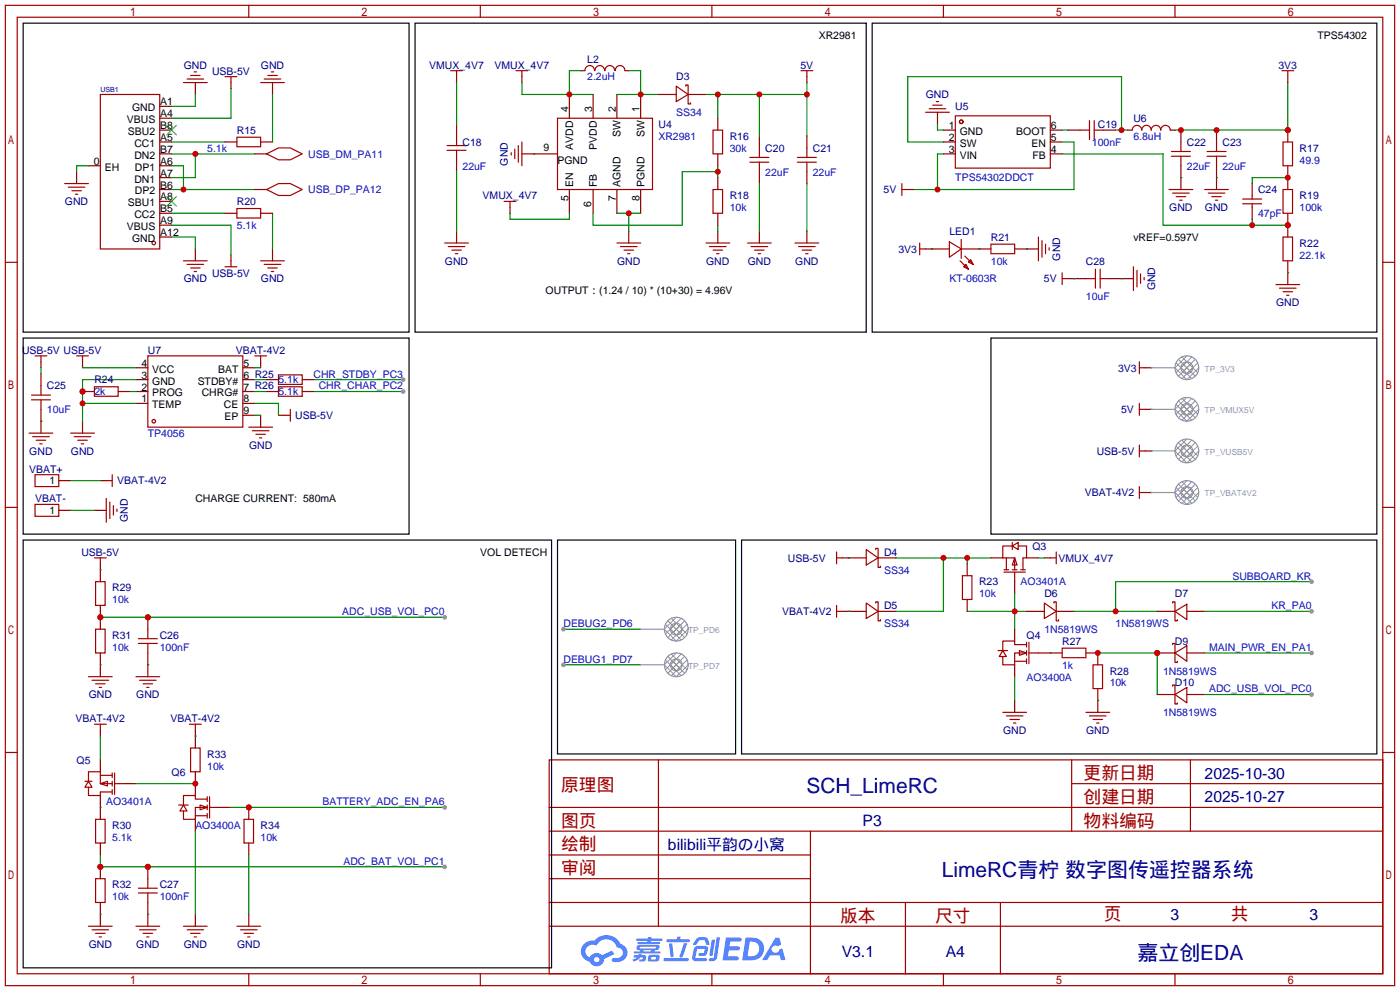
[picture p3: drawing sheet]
<svg xmlns="http://www.w3.org/2000/svg" width="299mm" height="212mm" viewBox="0 0 299 212" stroke-linecap="round" stroke-linejoin="round" font-family="sans-serif">
<g fill="none" stroke="#a10000" stroke-width=".25">
<path d="M1.1 1.1h297.2v209.6h-297.2zM3.7 3.7h292.1v204.5h-292.1zM53.2 1.1v2.6M102.7 1.1v2.6M152.3 1.1v2.6M201.8 1.1v2.6M251.3 1.1v2.6M1.1 56.1h2.6M295.8 56.1h2.5M1.1 108.5h2.6M295.8 108.5h2.5M1.1 160.8h2.6"/>
<path d="M117.5 162.4h178.3v45.8h-178.3zM117.5 177.7h178.3M117.5 172.6h178.3M140.8 162.4v35.6M173.4 177.7v30.5M229.2 162.4v15.3M229.2 167.5h66.6M254.6 162.4v15.3M295.8 160.8h2.5M117.5 182.8h55.9M117.5 198h178.3M117.5 192.9h178.3"/>
<path d="M117.5 187.8h55.9M193.7 192.9v15.3M214 192.9v15.3M53.2 208.2v2.5M102.7 208.2v2.5M152.3 208.2v2.5M201.8 208.2v2.5M251.3 208.2v2.5"/>
</g>
<g fill="#5487ff">
<path d="M155.3 200.4h2.7a.48 .48 0 0 1 .7 .4 .48 .48 0 0 1-.7 .5h-1.8l-.2 1h1.9a.43 .43 0 0 1 .4 .5 .43 .43 0 0 1-.5 .3h-1.9l-.2 1.3h1.7a.45 .45 0 0 1 .6 .2 .45 .45 0 0 1-.2 .6l-3.2 .1z"/>
<path d="M165.9 200.5h.8l.4 1.4-.7 .4a.84 .84 0 0 0-1.2 .2 .84 .84 0 0 0 .3 1.2 .84 .84 0 0 0 1.1-.5l.1-.2 .6-.3 .7 2.5h-.9l-.3-1h-2.1l-.6 1h-1.1z"/>
<path d="M152.2 200.9h.8l-.5 3.2a.36 .36 0 0 1-.4 .3 .36 .36 0 0 1-.3-.4z"/>
<path d="M153.3 200.4h.7l-.6 4.3a1.13 1.13 0 0 1-1.8 .6l.2-.4 .7-.1 .2-.2z"/>
<path d="M149 200.7l.6-.4h1a.77 .77 0 0 1 .9 .6l.3 .9-.2 .2h-.5l-.3-.9-.2-.1h-1l-.7 1-.6-.1v-.1z"/>
<path d="M148.6 202.5l.5-.3h1.7a.81 .81 0 0 1 .7 .5 .81 .81 0 0 1-.2 .8 .81 .81 0 0 1-.9 .9h-.7a.32 .32 0 0 1-.3-.4 .32 .32 0 0 1 .4-.3h.7l.3-.9-1.7 .1-.3 1.9h2.1a.32 .32 0 0 1 .4 .4 .32 .32 0 0 1-.4 .3l-2.3-.1-.5-.3v-.5z"/>
<path d="M142 204.8h5a.33 .33 0 0 1 .3 .4 .33 .33 0 0 1-.3 .3h-4.9l-.2-.2z"/>
<path d="M146.3 201.6h.7l-.6 2a.98 .98 0 0 1-.8 1.1l-.3-.3z"/>
<path d="M143.1 201.7h.7l.3 2.6a.34 .34 0 0 1-.3 .3 .34 .34 0 0 1-.4-.2z"/>
<path d="M142.6 200.8h2.2l.2-.6h.6l-.1 .6h1.8a.32 .32 0 0 1 .3 .3 .32 .32 0 0 1-.4 .3h-4.5l-.1-.1z"/>
<path d="M135.6 204.2h.9l.1-.2 .7-.1-.1 .3h.9a.82 .82 0 0 1-.6 1.3h-.7v-.4h.6l.1-.4a.68 .68 0 0 0-1 .4l-1 .4-.2-.4 1-.4h-.8z"/>
<path d="M136.1 200.6h2.5v-.3h.8l-.1 .3h2.2l.2 .3-.2 .2h-2.3v.3h1.8l.2 .2-.2 .2h-4.5l-.1-.4h2l.1-.3h-2.3l-.1-.2z"/>
<path d="M159.5 200.4l-.7 4.9h1.6a2.5 2.5 0 0 0 3-2.5 2.5 2.5 0 0 0-3.1-2.4zM160.4 201.3a1.61 1.61 0 0 1 2 1.4 1.61 1.61 0 0 1-1.8 1.7h-.7z"/>
<path d="M136.3 202.2a.55 .55 0 0 0-.2 .7 .55 .55 0 0 0 .7 .2l.1 .3h-1.3v.4h5.5l.2-.2-.2-.2h-1.2l.2-.3a.7 .7 0 0 0 .8-.2 .7 .7 0 0 0 0-.9h-4.1zM136.9 202.4h3.3l.2 .1-.2 .2h-3.2zM137.6 203.1h1.7l-.2 .3h-1.4z"/>
<path d="M138.8 204.3a1.05 1.05 0 0 0-.1 1.2 2.91 2.91 0 0 0 2.2-.2 .98 .98 0 0 0 0-1.2h-1.6zM139.4 204.6l.8-.1 .1 .4-.2 .2h-.8z"/>
<path d="M125 201.7a2.23 2.23 0 0 0-.7 2.3 2.23 2.23 0 0 0 1.8 1.6 1.58 1.58 0 0 0 1.8 .9 1.58 1.58 0 0 0 1.3-1.5l2.2-1-.5-.8-2.1 1a1.65 1.65 0 0 0-2.6 .5 1.47 1.47 0 0 1-.8-2.1 1.47 1.47 0 0 1 2.2-.5 2.3 2.3 0 0 1 2.3-1.3 2.3 2.3 0 0 1 2.1 1.7 1.12 1.12 0 0 1 1.2 1.1 1.12 1.12 0 0 1-1.1 1.2h-.7a.45 .45 0 0 0-.6 .3 .45 .45 0 0 0 .5 .6 2.21 2.21 0 0 0 2.2-.6 2.21 2.21 0 0 0 .5-2.3 2.13 2.13 0 0 0-1.3-1 3.3 3.3 0 0 0-5.5-.7l-1.2 .1zM127.1 205.2a.57 .57 0 0 1 1.1 0 .57 .57 0 0 1-1.1 0z"/>
</g>
<g fill="none" stroke="#a10000" stroke-width=".25">
<path d="M39.2 17.7h5.1M40 16.9h3.6M40.8 16.1h2M41.5 15.4h.5M48.1 16.4h2.6M49.4 16.4v1.3M55.8 17.7h5M56.5 16.9h3.6M57.3 16.1h2M58 15.4h.5M13.8 39.2h5.1M21.5 20.2h12.7v33h-12.7z"/>
<path d="M14.6 40h3.6M15.4 40.8h2M16.1 41.5h.5M39.2 55.8h5.1M40 56.5h3.6M40.8 57.3h2M41.5 58h.5M48.1 57h2.6M49.4 55.8v1.2M55.8 55.8h5M56.5 56.5h3.6M57.3 57.3h2"/>
<path d="M58 58h.5"/>
<circle cx="32.9" cy="51.9" r=".38"/>
</g>
<g fill="none" stroke="#870000" stroke-width=".25">
<path d="M41.8 17.7v2.5M49.4 17.7v1.2M58.3 17.7v2.5M16.4 36.7v2.5M18.9 35.4h2.6M34.2 25.3h2.5M34.2 35.4h2.5M34.2 22.7h2.5M34.2 38h2.5M34.2 32.9h2.5M34.2 30.4h2.5M34.2 27.8h2.5"/>
<path d="M34.2 50.7h2.5M34.2 48.1h2.5M34.2 45.6h2.5M34.2 40.5h2.5M34.2 43.1h2.5M41.8 53.2v2.6M49.4 54.5v1.3M58.3 53.2v2.6"/>
</g>
<path d="M35.7 26.8l2 2M37.7 26.8l-2 2M35.7 42l2 2.1M37.7 42l-2 2.1" fill="none" stroke="#3c3" stroke-width=".25"/>
<path d="M49.4 18.9v6.4h-12.7M18.9 35.4h-2.5v1.3M36.7 30.4h11.4M36.7 32.9h17.8M41.8 20.2v2.5h-5.1M41.8 32.9v5.1h-5.1M58.3 20.2v10.2M36.7 50.7h5.1v2.5M36.7 48.1h12.7v6.4M36.7 45.6h11.4M58.3 45.6v7.6" fill="none" stroke="#008700" stroke-width=".25"/>
<circle cx="41.8" cy="32.9" r=".63" fill="#c00"/>
<path d="M36.7 35.4h2.5v5.1M36.7 40.5h17.8" fill="none" stroke="#008700" stroke-width=".25"/>
<circle cx="39.2" cy="40.5" r=".63" fill="#c00"/>
<g fill="none" stroke="#870000" stroke-width=".25">
<path d="M48.1 30.4h2.6M54.5 32.9h2.5M55.8 30.4h2.5M200.5 24v2.5M201.8 32.9h2.5M201.8 30.4h2.5M201.8 27.8h2.5M224.7 32.9h2.5M224.7 30.4h2.5M224.7 27.8h2.5M48.1 45.6h2.6M54.5 40.5h2.5"/>
<path d="M55.8 45.6h2.5M198 53.2h1.3M219.6 53.2h2.5"/>
</g>
<g fill="none" stroke="#a10000" stroke-width=".25">
<path d="M50.7 29.3h5.1v2.1h-5.1zM57 32.9l2.6-1.3h2.5l2.5 1.3-2.5 1.3h-2.5zM198 24h5.1M198.8 23.2h3.5M199.5 22.5h2M200.3 21.7h.5M204.3 24.8h20.4v11.1h-20.4zM50.7 44.6h5.1v2h-5.1zM57 40.5l2.6-1.3h2.5l2.5 1.3-2.5 1.3h-2.5zM196.7 51.9v2.6M196.7 53.2h1.3M222.1 50.7v5.1"/>
<path d="M222.9 51.4v3.6M223.6 52.2v2M224.4 53v.5"/>
<circle cx="205.6" cy="26" r=".38"/>
</g>
<path d="M200.5 26.5v1.3h1.3M227.2 27.8h1.3M238.6 27.8h2.6M239.9 27.8v-11.4h-45.7v14h7.6" fill="none" stroke="#008700" stroke-width=".25"/>
<circle cx="239.9" cy="27.8" r=".63" fill="#c00"/>
<path d="M250.6 33.4h4M250.6 32.4h4M252.6 30.4v2M252.6 33.4v2M258.2 33.4h4.1M258.2 32.4h4.1M260.2 30.4v2M260.2 33.4v2" fill="none" stroke="#a10000" stroke-width=".25"/>
<path d="M252.6 27.8v2.6M252.6 35.4v2.6M260.2 27.8v2.6M260.2 35.4v2.6" fill="none" stroke="#870000" stroke-width=".25"/>
<path d="M275.5 17.7v10.1h-24.2" fill="none" stroke="#008700" stroke-width=".25"/>
<g fill="#c00">
<circle cx="252.6" cy="27.8" r=".63"/>
<circle cx="260.2" cy="27.8" r=".63"/>
<circle cx="275.5" cy="27.8" r=".63"/>
</g>
<path d="M252.6 38v2.5M260.2 38v2.5" fill="none" stroke="#870000" stroke-width=".25"/>
<path d="M250.1 40.5h5M250.8 41.3h3.6M251.6 42h2M252.3 42.8h.6M257.7 40.5h5.1M258.4 41.3h3.6M259.2 42h2M260 42.8h.5" fill="none" stroke="#a10000" stroke-width=".25"/>
<path d="M201.8 32.9h-1.3v7.6M227.2 30.4h2.5v10.1h-34.2M252.6 38h.1M260.2 38h.1" fill="none" stroke="#008700" stroke-width=".25"/>
<circle cx="200.5" cy="40.5" r=".63" fill="#c00"/>
<path d="M275.5 16.4v1.3M275.5 27.8v2.6M194.2 40.5h1.3" fill="none" stroke="#870000" stroke-width=".25"/>
<path d="M274.2 15.1h2.5M275.5 15.1v1.3M192.9 39.2v2.6M192.9 40.5h1.3" fill="none" stroke="#a10000" stroke-width=".25"/>
<circle cx="275.5" cy="27.8" r=".63" fill="#c00"/>
<path d="M275.5 35.4v2.6" fill="none" stroke="#870000" stroke-width=".25"/>
<path d="M274.4 30.4h2.1v5h-2.1z" fill="none" stroke="#a10000" stroke-width=".25"/>
<path d="M227.2 32.9h21.6v15.2h26.7M275.5 38h-7.7v1.2M267.8 46.9v1.2" fill="none" stroke="#008700" stroke-width=".25"/>
<g fill="#c00">
<circle cx="267.8" cy="48.1" r=".63"/>
<circle cx="275.5" cy="48.1" r=".63"/>
</g>
<g fill="none" stroke="#870000" stroke-width=".25">
<path d="M241.2 27.8h1M250.3 27.8h1M275.5 58.3v2.5M29.1 78.6h2.5M51.9 78.6h2.6M17.7 90v2.6M29.1 86.2h2.5M29.1 83.7h2.5M29.1 81.2h2.5M51.9 86.2h2.6M51.9 83.7h2.6M51.9 81.2h2.6"/>
<path d="M51.9 88.8h2.6"/>
</g>
<g fill="none" stroke="#a10000" stroke-width=".25">
<path d="M242.2 27.8a1.02 1.02 0 0 1 1-1 1.02 1.02 0 0 1 1 1 1.02 1.02 0 0 1 1-1 1.02 1.02 0 0 1 1.1 1 1.02 1.02 0 0 1 1-1 1.02 1.02 0 0 1 1 1 1.02 1.02 0 0 1 1-1 1.02 1.02 0 0 1 1 1M31.6 76.1h20.3v15.2h-20.3zM272.9 60.8h5.1M273.7 61.6h3.5M274.4 62.4h2.1M275.2 63.1h.5M15.1 92.6h5.1M15.9 93.3h3.5M16.6 94.1h2.1M17.4 94.9h.5"/>
<circle cx="32.9" cy="90" r=".38"/>
</g>
<path d="M17.7 86.2h11.4M27.8 83.7h1.3M29.1 81.2h-11.4v8.8" fill="none" stroke="#008700" stroke-width=".25"/>
<g fill="#c00">
<circle cx="17.7" cy="83.7" r=".63"/>
<circle cx="17.7" cy="86.2" r=".63"/>
</g>
<path d="M8.8 77.3v1.3M17.7 77.3v1.3M55.8 77.3v1.3M8.8 90v2.6M55.8 88.8v2.5M59.6 88.8h1.2" fill="none" stroke="#870000" stroke-width=".25"/>
<g fill="none" stroke="#a10000" stroke-width=".25">
<path d="M7.5 76.1h2.5M8.8 76.1v1.2M16.4 76.1h2.5M17.7 76.1v1.2M54.5 76.1h2.5M55.8 76.1v1.2M6.2 92.6h5.1M7 93.3h3.5M7.7 94.1h2.1M8.5 94.9h.5M53.2 91.3h5.1M54 92.1h3.5"/>
<path d="M54.7 92.8h2.1M55.5 93.6h.5M60.8 88.8h1.3M62.1 87.5v2.5"/>
</g>
<path d="M8.8 78.6v1.3M17.7 78.6h11.4M54.5 78.6h1.3M54.5 86.2h5.1v2.6M54.5 88.8h1.3M54.5 81.2h2.5M54.5 83.7h2.5M67.2 83.7h19" fill="none" stroke="#008700" stroke-width=".25"/>
<circle cx="86.2" cy="83.7" r=".51" fill="#999"/>
<path d="M67.2 81.2h19" fill="none" stroke="#008700" stroke-width=".25"/>
<circle cx="86.2" cy="81.2" r=".51" fill="#999"/>
<path d="M7.5 101.5h5.1v2.5h-5.1zM7.5 107.8h5.1v2.6h-5.1zM22.7 106.6v5M22.7 102.7h1.3M23.5 107.3v3.6M24 101.5v2.5M24.3 108.1v2M25 108.8v.5M178.9 118v2.5M178.9 119.3h1.3M178.9 129.4v2.6M178.9 130.7h1.3" fill="none" stroke="#a10000" stroke-width=".25"/>
<path d="M12.6 102.7h2.5M12.6 109.1h2.5M20.2 109.1h2.5M21.5 102.7h1.2M180.2 119.3h1.3M180.2 130.7h1.3" fill="none" stroke="#870000" stroke-width=".25"/>
<path d="M15.1 109.1h5.1M191.6 119.3h20.4M201.8 119.3v11.4h-10.2M206.9 119.3v1.2" fill="none" stroke="#008700" stroke-width=".25"/>
<g fill="#c00">
<circle cx="201.8" cy="119.3" r=".63"/>
<circle cx="206.9" cy="119.3" r=".63"/>
</g>
<path d="M212 119.3h2.5M219.6 119.3h2.5M223.4 119.3h1.3M217 124.3v2.6" fill="none" stroke="#870000" stroke-width=".25"/>
<g fill="none" stroke="#a10000" stroke-width=".25">
<path d="M215.3 119.3v2.5M216.5 116.7l1.3-.7v1.5zM216.5 116.7h-2v2.6h2.5v2.5M216.5 116v1.5M217 119.3l.6 1.5h-1.1zM217.8 116.7h1.8v2.6h-.8v2.5M224.7 119.3h1.2M225.9 118v2.5M214.8 122.3h4.5M214.8 121.8h1M216.5 121.8h1.1M217 122.3v2"/>
<path d="M218.3 121.8h1"/>
</g>
<path d="M222.1 119.3h1.3M206.9 130.7h12.7M217 126.9v7.6" fill="none" stroke="#008700" stroke-width=".25"/>
<circle cx="217" cy="130.7" r=".63" fill="#c00"/>
<path d="M21.5 182.8v2.5h73.6" fill="none" stroke="#008700" stroke-width=".25"/>
<g fill="#c00">
<circle cx="21.5" cy="185.3" r=".63"/>
<circle cx="31.6" cy="185.3" r=".63"/>
</g>
<circle cx="95.1" cy="185.3" r=".51" fill="#999"/>
<path d="M199.3 53.2h3.8M205.6 53.2h3.8M21.5 120.5v1.3M21.5 156.1v1.3M21.5 195.5v2.5M31.6 195.5v2.5" fill="none" stroke="#870000" stroke-width=".25"/>
<g fill="none" stroke="#a10000" stroke-width=".25">
<path d="M203.1 51.7l2.5 1.5-2.5 1.8zM205.4 55.8l1.7 1.7M205.6 51.2v4M206.4 54.7l1.8 1.8M206.6 56.5l.5 1-1-.5zM207.1 56l.5-.5 .6 1zM20.2 119.3h2.5M21.5 119.3v1.2M20.2 154.8h2.5M21.5 154.8v1.3M18.9 198h5.1M19.7 198.8h3.5"/>
<path d="M20.4 199.5h2.1M29.1 198h5.1M29.8 198.8h3.6M30.6 199.5h2M21.2 200.3h.5M31.4 200.3h.5"/>
</g>
<path d="M199.3 53.2h.1M21.5 132h73.6" fill="none" stroke="#008700" stroke-width=".25"/>
<g fill="#c00">
<circle cx="31.6" cy="132" r=".63"/>
<circle cx="21.5" cy="132" r=".63"/>
</g>
<circle cx="95.1" cy="132" r=".51" fill="#999"/>
<path d="M228.5 27.8h2.5M236.1 27.8h2.5M267.8 39.2v2.6M275.5 38v2.5M267.8 44.3v2.6M245 78.6h1.3M245 87.5h1.3M245 96.4h1.3M245 105.3h1.3M21.5 142.1v2.6M31.6 142.1v2.6" fill="none" stroke="#870000" stroke-width=".25"/>
<g fill="none" stroke="#a10000" stroke-width=".25">
<path d="M231 27.8h2M233 25.8v4M234.1 27.8h2M234.1 25.8v4M265.8 43.6h4.1M265.8 42.5h4.1M267.8 41.8v.7M267.8 43.6v.7M243.7 77.3v2.6M243.7 78.6h1.3M243.7 86.2v2.6M243.7 95.1v2.6"/>
<path d="M243.7 87.5h1.3M243.7 96.4h1.3M243.7 104v2.6M243.7 105.3h1.3M18.9 144.7h5.1M19.7 145.4h3.5M20.4 146.2h2.1M21.2 146.9h.5M29.1 144.7h5.1M29.8 145.4h3.6M30.6 146.2h2M31.4 146.9h.5"/>
</g>
<path d="M246.3 78.6h.1M246.3 87.5h.1M246.3 96.4h.1M246.3 105.3h.1" fill="none" stroke="#008700" stroke-width=".25"/>
<path d="M5 5h82.5v66h-82.5zM88.8 5h96.5v66h-96.5zM186.6 5h107.9v66h-107.9zM5 72.3h82.5v41.9h-82.5zM212 72.3h82.5v41.9h-82.5zM5 115.4h113v91.5h-113zM158.6 115.4h135.9v45.8h-135.9z" fill="none" stroke="#000" stroke-width=".25"/>
<circle cx="275.5" cy="38" r=".63" fill="#c00"/>
<path d="M275.5 45.6v5.1" fill="none" stroke="#870000" stroke-width=".25"/>
<path d="M274.4 40.5h2.1v5.1h-2.1z" fill="none" stroke="#a10000" stroke-width=".25"/>
<circle cx="275.5" cy="48.1" r=".63" fill="#c00"/>
<g fill="none" stroke="#870000" stroke-width=".25">
<path d="M111.6 16.4v1.3M124.3 15.1h.8M133.7 15.1h.8M111.6 32.9h7.7M121.8 20.2v5.1M126.9 20.2v5.1M132 20.2v5.1M137 20.2v5.1M121.8 40.5v5.1M126.9 40.5v5.1M132 40.5v5.1M137 40.5v5.1"/>
<path d="M275.5 55.8v2.5M181.5 119.3h3.8M187.8 119.3h3.8M181.5 130.7h3.8M187.8 130.7h3.8"/>
</g>
<g fill="none" stroke="#a10000" stroke-width=".25">
<path d="M110.4 15.1h2.5M111.6 15.1v1.3M125.1 15.1a1.01 1.01 0 0 1 1-1.1 1.01 1.01 0 0 1 1 1.1M127.3 15.1a1.01 1.01 0 0 1 1-1.1 1.01 1.01 0 0 1 1 1.1M129.4 15.1a1.01 1.01 0 0 1 1-1.1 1.01 1.01 0 0 1 1.1 1.1M131.6 15.1a1.01 1.01 0 0 1 1-1.1 1.01 1.01 0 0 1 1 1.1M109.3 32.6v.5M110.1 31.9v2M110.9 31.1v3.6M111.6 30.4v5M119.3 25.3h20.3v15.2h-20.3zM274.4 50.7h2.1v5.1h-2.1z"/>
<path d="M185.3 117.5l2.5 1.8-2.5 1.5zM187.3 117.5v-.3h.5v4.1h.5v-.3M185.3 128.9l2.5 1.8-2.5 1.5zM187.3 128.9v-.2h.5v4h.5v-.2"/>
</g>
<path d="M111.6 17.7v2.5h15.3M124.3 15.1h-2.5v5.1M114.2 32.9h.1M275.5 58.3h.1M181.5 119.3h.1M181.5 130.7h.1" fill="none" stroke="#008700" stroke-width=".25"/>
<circle cx="121.8" cy="20.2" r=".63" fill="#c00"/>
<path d="M134.5 49.4v2.5" fill="none" stroke="#870000" stroke-width=".25"/>
<path d="M132 51.9h5M132.7 52.7h3.6M133.5 53.5h2M134.2 54.2h.5" fill="none" stroke="#a10000" stroke-width=".25"/>
<path d="M134.5 15.1h2.5v5.1M132 20.2h8.8" fill="none" stroke="#008700" stroke-width=".25"/>
<circle cx="137" cy="20.2" r=".63" fill="#c00"/>
<path d="M172.6 16.4v1.3M162.4 29.1v2.5M162.4 36.7v2.5M172.6 29.1v2.5M172.6 36.7v2.5M153.5 49.4v2.5M162.4 49.4v2.5M172.6 49.4v2.5" fill="none" stroke="#870000" stroke-width=".25"/>
<g fill="none" stroke="#a10000" stroke-width=".25">
<path d="M171.3 15.1h2.6M172.6 15.1v1.3M160.4 34.7h4.1M160.4 33.7h4.1M162.4 31.6v2.1M162.4 34.7v2M170.6 34.7h4M170.6 33.7h4M172.6 31.6v2.1M172.6 34.7v2M151 51.9h5.1M151.8 52.7h3.5"/>
<path d="M152.5 53.5h2.1M153.3 54.2h.5M159.9 51.9h5.1M160.7 52.7h3.5M161.4 53.5h2M162.2 54.2h.5M170.1 51.9h5M170.8 52.7h3.6M171.6 53.5h2M172.3 54.2h.5"/>
</g>
<path d="M172.6 17.7v11.4M151 20.2h21.6M153.5 20.2v5.1M162.4 20.2v8.9M162.4 39.2v10.2M172.6 39.2v10.2M153.5 48.1v1.3" fill="none" stroke="#008700" stroke-width=".25"/>
<g fill="#c00">
<circle cx="172.6" cy="20.2" r=".63"/>
<circle cx="162.4" cy="20.2" r=".63"/>
<circle cx="153.5" cy="20.2" r=".63"/>
</g>
<path d="M96.4 15.1h2.5M97.7 15.1v1.3M95.6 32.1h4.1M95.6 31.1h4.1M97.7 29.1v2M97.7 32.1v2.1M95.1 51.9h5.1M95.9 52.7h3.5M96.6 53.5h2.1M97.4 54.2h.5M107.8 43.1h2.6M109.1 43.1v1.2" fill="none" stroke="#a10000" stroke-width=".25"/>
<path d="M97.7 16.4v1.3M97.7 26.5v2.6M97.7 34.2v2.5M97.7 49.4v2.5M109.1 44.3v1.3" fill="none" stroke="#870000" stroke-width=".25"/>
<path d="M97.7 17.7v8.8M97.7 36.7v12.7M109.1 45.6v1.3h12.7v-1.3M132 45.6h5M134.5 45.6v3.8" fill="none" stroke="#008700" stroke-width=".25"/>
<circle cx="134.5" cy="45.6" r=".63" fill="#c00"/>
<path d="M153.5 36.7h-7.6v11.4h-19v-2.5M153.5 35.4v2.6" fill="none" stroke="#008700" stroke-width=".25"/>
<circle cx="153.5" cy="36.7" r=".63" fill="#c00"/>
<path d="M140.8 20.2h3.9M147.2 20.2h3.8M153.5 25.3v2.5M153.5 32.9v2.5M17.7 83.7h2.5M25.3 83.7h2.5" fill="none" stroke="#870000" stroke-width=".25"/>
<path d="M144.7 18.4l2.5 1.8-2.5 1.5zM146.7 18.4v-.2h.5v4h.5v-.2M152.5 27.8h2.1v5.1h-2.1z" fill="none" stroke="#a10000" stroke-width=".25"/>
<circle cx="17.7" cy="83.7" r=".63" fill="#c00"/>
<g fill="none" stroke="#a10000" stroke-width=".25">
<path d="M20.2 82.7h5.1v2h-5.1zM213.5 139.1h2M214.5 139.1l.8 1.2h-1.6zM218.1 139.1l1.5 .5-1.5 .5zM219.6 137.8h-2.6v-.8h-2.5v2.1M219.6 139.6h-2.6v2.5h-2.5v-1.8M219.6 137.3v1M219.6 139.1v1M220.1 137.3v4.6M220.1 139.6h2M223.4 128.9l2.5 1.8-2.5 1.5zM225.4 128.9v-.2h.5v4h.5v-.2"/>
<path d="M227.2 138.6h5.1v2h-5.1zM214.5 152.3h5.1M215.3 153h3.5M216 153.8h2.1M216.8 154.6h.5M217 141.4h2.6M219.6 140.8v1.1"/>
</g>
<path d="M217 134.5v2.5M219.6 130.7h3.8M222.1 139.6h5.1M225.9 130.7h3.8M232.3 139.6h2.5M217 142.1v2.6M217 149.7v2.6" fill="none" stroke="#870000" stroke-width=".25"/>
<path d="M224.7 139.6h.1M229.7 130.7h17.8M280.5 124.3h-41.9v6.4M217 144.7v5" fill="none" stroke="#008700" stroke-width=".25"/>
<circle cx="238.6" cy="130.7" r=".63" fill="#c00"/>
<circle cx="280.5" cy="124.3" r=".51" fill="#999"/>
<path d="M21.5 121.8v2.5M21.5 129.4v5.1" fill="none" stroke="#870000" stroke-width=".25"/>
<path d="M20.4 124.3h2.1v5.1h-2.1z" fill="none" stroke="#a10000" stroke-width=".25"/>
<path d="M21.5 121.8h.1" fill="none" stroke="#008700" stroke-width=".25"/>
<circle cx="21.5" cy="132" r=".63" fill="#c00"/>
<path d="M21.5 139.6v2.5M31.6 132v2.5M31.6 139.6v2.5" fill="none" stroke="#870000" stroke-width=".25"/>
<path d="M20.4 134.5h2.1v5.1h-2.1zM29.6 137.5h4.1M29.6 136.5h4.1M31.6 134.5v2" fill="none" stroke="#a10000" stroke-width=".25"/>
<path d="M21.5 142.1h.1" fill="none" stroke="#008700" stroke-width=".25"/>
<circle cx="31.6" cy="132" r=".63" fill="#c00"/>
<path d="M31.6 137.5v2.1M29.6 190.9h4.1M29.6 189.9h4.1M31.6 187.8v2.1" fill="none" stroke="#a10000" stroke-width=".25"/>
<path d="M31.6 142.1h.1" fill="none" stroke="#008700" stroke-width=".25"/>
<path d="M31.6 185.3v2.5M31.6 192.9v2.6" fill="none" stroke="#870000" stroke-width=".25"/>
<circle cx="31.6" cy="185.3" r=".63" fill="#c00"/>
<path d="M31.6 190.9v2" fill="none" stroke="#a10000" stroke-width=".25"/>
<path d="M31.6 195.5h.1" fill="none" stroke="#008700" stroke-width=".25"/>
<path d="M21.5 185.3v2.5" fill="none" stroke="#870000" stroke-width=".25"/>
<circle cx="21.5" cy="185.3" r=".63" fill="#c00"/>
<path d="M247.5 130.7h3.8M253.9 130.7h3.8M234.8 149.7v2.6M21.5 172.6v2.5M21.5 180.2v2.6M21.5 192.9v2.6" fill="none" stroke="#870000" stroke-width=".25"/>
<path d="M250.8 128.9v-.2h.5v4h.5v-.2M251.3 130.7l2.6-1.5v3.3zM232.3 152.3h5.1M233 153h3.6M233.8 153.8h2M234.6 154.6h.5M20.4 175.1h2.1v5.1h-2.1zM20.4 187.8h2.1v5.1h-2.1z" fill="none" stroke="#a10000" stroke-width=".25"/>
<path d="M15.1 102.7h6.4M257.7 130.7h22.8M21.5 195.5h.1" fill="none" stroke="#008700" stroke-width=".25"/>
<circle cx="280.5" cy="130.7" r=".51" fill="#999"/>
<g fill="none" stroke="#999" stroke-width=".25">
<path d="M246.3 78.6h5M246.3 87.5h5M246.3 96.4h5M246.3 105.3h5"/>
<circle cx="253.9" cy="78.6" r="2.54"/>
<circle cx="253.9" cy="78.6" r="1.27"/>
<circle cx="253.9" cy="87.5" r="2.54"/>
<circle cx="253.9" cy="96.4" r="2.54"/>
<circle cx="253.9" cy="87.5" r="1.27"/>
<circle cx="253.9" cy="96.4" r="1.27"/>
<circle cx="253.9" cy="105.3" r="2.54"/>
<circle cx="253.9" cy="105.3" r="1.27"/>
</g>
<g fill="none" stroke="#999" stroke-width=".21">
<path d="M251.6 77.6l3.3 3.3M252.1 76.8l3.6 3.6M252.8 76.3l3.4 3.4M253.9 76.1l-2.6 2.5 2.6 2.6 2.5-2.6M254.9 76.3l-3.3 3.4M255.7 76.8l-3.6 3.6M256.2 77.6l-3.4 3.3M251.6 86.5l3.3 3.3M251.6 95.3l3.3 3.4M252.1 85.7l3.6 3.6M252.1 94.6l3.6 3.6M252.8 85.2l3.4 3.3"/>
<path d="M252.8 94.1l3.4 3.3M253.9 85l-2.6 2.5 2.6 2.5 2.5-2.5M253.9 93.9l-2.6 2.5 2.6 2.5 2.5-2.5M254.9 85.2l-3.3 3.3M254.9 94.1l-3.3 3.3M255.7 85.7l-3.6 3.6M255.7 94.6l-3.6 3.6M256.2 86.5l-3.4 3.3M256.2 95.3l-3.4 3.4M251.6 104.2l3.3 3.4M252.1 103.5l3.6 3.6M252.8 103l3.4 3.3"/>
<path d="M253.9 102.7l-2.6 2.6 2.6 2.5 2.5-2.5M254.9 103l-3.3 3.3M255.7 103.5l-3.6 3.6M256.2 104.2l-3.4 3.4"/>
</g>
<g fill="none" stroke="#a10000" stroke-width=".25">
<path d="M227.2 59.6h1.3M227.2 58.3v2.5M232.3 59.6h2M234.3 57.5v4.1M235.3 59.6h2.1M235.3 57.5v4.1M242.4 57v5.1M243.2 57.8v3.5M244 58.5v2.1M244.7 59.3v.5M59.6 80.1h5v2.1h-5zM59.6 82.7h5v2h-5z"/>
<path d="M205.9 123.1h2v5h-2zM233.8 142.1h2v5.1h-2z"/>
</g>
<path d="M228.5 59.6h3.8M237.4 59.6h5M57 81.2h2.6M57 83.7h2.6M64.6 81.2h2.6M64.6 83.7h2.6M206.9 120.5v2.6M206.9 128.1v2.6M234.8 139.6v2.5M234.8 147.2v2.5" fill="none" stroke="#870000" stroke-width=".25"/>
<path d="M229.7 59.6h.1M239.9 59.6h.1M120.5 134.5h16.5M234.8 149.7h.1" fill="none" stroke="#008700" stroke-width=".25"/>
<circle cx="120.5" cy="134.5" r=".51" fill="#999"/>
<path d="M120.5 142.1h16.5" fill="none" stroke="#008700" stroke-width=".25"/>
<circle cx="120.5" cy="142.1" r=".51" fill="#999"/>
<path d="M153.5 38v2.5M153.5 45.6v2.5" fill="none" stroke="#870000" stroke-width=".25"/>
<path d="M152.5 40.5h2.1v5.1h-2.1z" fill="none" stroke="#a10000" stroke-width=".25"/>
<path d="M234.8 139.6h12.7v8.9" fill="none" stroke="#008700" stroke-width=".25"/>
<g fill="#c00">
<circle cx="234.8" cy="139.6" r=".63"/>
<circle cx="247.5" cy="139.6" r=".63"/>
</g>
<path d="M250.8 137.8v-.3h.5v4.1h.5v-.2M251.3 139.6l2.6-1.6v3.4z" fill="none" stroke="#a10000" stroke-width=".25"/>
<path d="M247.5 139.6h3.8" fill="none" stroke="#870000" stroke-width=".25"/>
<circle cx="247.5" cy="139.6" r=".63" fill="#c00"/>
<path d="M253.9 139.6h3.8M247.5 148.5h3.8M253.9 148.5h3.8" fill="none" stroke="#870000" stroke-width=".25"/>
<path d="M250.8 146.7v-.3h.5v4.1h.5v-.3M251.3 148.5l2.6-1.6v3.3z" fill="none" stroke="#a10000" stroke-width=".25"/>
<path d="M257.7 139.6h22.8" fill="none" stroke="#008700" stroke-width=".25"/>
<circle cx="280.5" cy="139.6" r=".51" fill="#999"/>
<path d="M257.7 148.5h22.8" fill="none" stroke="#008700" stroke-width=".25"/>
<circle cx="280.5" cy="148.5" r=".51" fill="#999"/>
<g fill="none" stroke="#a10000" stroke-width=".25">
<path d="M18.2 167h1.5M18.9 167l.8 1.3h-1.5zM18.9 167v-2h2.6v2.5h2.5M18.9 168.3v1.8h2.6v-.8h2.5M21.5 167.5l1.5-.5v1zM21.5 165.7h2.5M24 165.2v1M24 167v1M24 168.8v1M24.5 165.2v4.6M24.5 167.5h2M38.2 172.1h2.1"/>
<path d="M39.2 172.1l.8 1.3h-1.5zM41.8 174.4h2.5M42.8 172.1l1.5 .5-1.5 .5zM44.3 170.8h-2.5v-.7h-2.6v2M44.3 172.6h-2.5v2.5h-2.6v-1.7M44.3 170.3v1M44.3 172.1v1M44.3 173.9v1M44.8 170.3v4.6M44.8 172.6h2.1M39.2 198h5.1M40 198.8h3.6"/>
<path d="M40.8 199.5h2M41.5 200.3h.5"/>
</g>
<path d="M21.5 162.4v2.6M21.5 170.1v2.5M26.5 167.5h2.6M41.8 167.5v2.6M41.8 175.1v2.6M46.9 172.6h2.5M41.8 195.5v2.5" fill="none" stroke="#870000" stroke-width=".25"/>
<path d="M21.5 157.4v5M21.5 172.6h.1M29.1 167.5h12.7M41.8 177.7v17.8M49.4 172.6h45.7" fill="none" stroke="#008700" stroke-width=".25"/>
<circle cx="53.2" cy="172.6" r=".63" fill="#c00"/>
<circle cx="95.1" cy="172.6" r=".51" fill="#999"/>
<path d="M41.8 157.4v2.5M41.8 165v2.5" fill="none" stroke="#870000" stroke-width=".25"/>
<circle cx="41.8" cy="167.5" r=".63" fill="#c00"/>
<path d="M40.5 154.8h2.6M40.8 159.9h2v5.1h-2zM41.8 154.8v1.3" fill="none" stroke="#a10000" stroke-width=".25"/>
<path d="M41.8 156.1v1.3M53.2 172.6v2.5" fill="none" stroke="#870000" stroke-width=".25"/>
<path d="M41.8 157.4h.1" fill="none" stroke="#008700" stroke-width=".25"/>
<circle cx="53.2" cy="172.6" r=".63" fill="#c00"/>
<path d="M209.4 53.2h2.6M217 53.2h2.6M8.8 79.9v2.5M8.8 87.5v2.5M53.2 180.2v2.6M53.2 195.5v2.5" fill="none" stroke="#870000" stroke-width=".25"/>
<path d="M212 52.2h5v2h-5zM6.7 85.5h4.1M6.7 84.5h4.1M8.8 82.4v2.1M8.8 85.5v2M52.2 175.1h2v5.1h-2zM50.7 198h5.1M51.4 198.8h3.6M52.2 199.5h2M53 200.3h.5" fill="none" stroke="#a10000" stroke-width=".25"/>
<path d="M209.4 53.2h.1M219.6 53.2h.1M8.8 90h.1M53.2 182.8v12.7" fill="none" stroke="#008700" stroke-width=".25"/>
<g fill="none" stroke="#999" stroke-width=".25">
<path d="M137 134.5h5.1M137 142.1h5.1"/>
<circle cx="144.7" cy="134.5" r="2.54"/>
<circle cx="144.7" cy="134.5" r="1.27"/>
<circle cx="144.7" cy="142.1" r="2.54"/>
<circle cx="144.7" cy="142.1" r="1.27"/>
</g>
<g fill="none" stroke="#999" stroke-width=".21">
<path d="M142.3 133.4l3.4 3.4M142.9 132.7l3.5 3.6M143.6 132.2l3.4 3.3M143.6 139.8l3.4 3.4M144.7 132l-2.6 2.5 2.6 2.5 2.5-2.5M144.7 139.6l-2.6 2.5 2.6 2.6 2.5-2.6M145.7 132.2l-3.4 3.3M145.7 139.8l-3.4 3.4M146.4 132.7l-3.5 3.6M147 133.4l-3.4 3.4M142.3 141.1l3.4 3.3M142.9 140.3l3.5 3.6"/>
<path d="M146.4 140.3l-3.5 3.6M147 141.1l-3.4 3.3"/>
</g>
<path d="M119.3 115.4h38.1v45.8h-38.1z" fill="none" stroke="#000" stroke-width=".25"/>
<g font-size="4.5" fill="#000080">
<text x="172.5" y="169.6">SCH_LimeRC</text>
<text x="201.5" y="187.4">LimeRC青柠 数字图传遥控器系统</text>
<text x="243.3" y="205.2">嘉立创EDA</text>
</g>
<g font-size="3.8" fill="#a00000">
<text x="231.8" y="166.5">更新日期</text>
<text x="120" y="169.1">原理图</text>
<text x="231.8" y="171.6">创建日期</text>
<text x="120" y="176.7">图页</text>
<text x="231.8" y="176.7">物料编码</text>
<text x="120" y="181.8">绘制</text>
<text x="120" y="186.9">审阅</text>
<text x="179.7" y="197">版本</text>
<text x="200" y="197">尺寸</text>
<text x="236.1" y="196.8">页</text>
<text x="263.3" y="196.8">共</text>
</g>
<g font-size="3.4" fill="#000080">
<text x="257.7" y="166.4">2025-10-30</text>
<text x="257.7" y="171.5">2025-10-27</text>
<text x="184.5" y="176.6">P3</text>
<text x="142.9" y="181.7">bilibili平韵の小窝</text>
<text x="250.4" y="196.7">3</text>
<text x="280.1" y="196.7">3</text>
<text x="180.1" y="204.5">V3.1</text>
<text x="202.3" y="204.5">A4</text>
</g>
<g font-size="2.2">
<text x="175.1" y="8.3">XR2981</text>
<text x="281.8" y="8.3">TPS54302</text>
<text x="28.2" y="23.8">GND</text>
<text x="34.3" y="22.5">A1</text>
<text x="27.1" y="26.3">VBUS</text>
<text x="27.4" y="28.9">SBU2</text>
<text x="34.3" y="25.1">A4</text>
<text x="34.3" y="27.6">B8</text>
<text x="121.6" y="24" transform="rotate(-90 121.6 24)">4</text>
<text x="126.7" y="24" transform="rotate(-90 126.7 24)">3</text>
<text x="131.7" y="24" transform="rotate(-90 131.7 24)">2</text>
<text x="132.8" y="29.4" transform="rotate(-90 132.8 29.4)">SW</text>
<text x="136.8" y="24" transform="rotate(-90 136.8 24)">1</text>
<text x="137.8" y="29.4" transform="rotate(-90 137.8 29.4)">SW</text>
<text x="203" y="27.6">1</text>
<text x="205.3" y="28.9">GND</text>
<text x="217.4" y="28.9">BOOT</text>
<text x="224.8" y="27.6">6</text>
<text x="20.1" y="35.2">0</text>
<text x="28.7" y="33.9">DN2</text>
<text x="28.7" y="31.4">CC1</text>
<text x="34.3" y="35.2">A6</text>
<text x="34.3" y="32.7">B7</text>
<text x="34.3" y="30.1">A5</text>
<text x="116.3" y="32.2">9</text>
<text x="119.3" y="35">PGND</text>
<text x="122.6" y="32" transform="rotate(-90 122.6 32)">AVDD</text>
<text x="127.7" y="32" transform="rotate(-90 127.7 32)">PVDD</text>
<text x="203" y="30.1">2</text>
<text x="203" y="32.7">3</text>
<text x="205.3" y="31.4">SW</text>
<text x="205.3" y="33.9">VIN</text>
<text x="220.6" y="31.4">EN</text>
<text x="220.9" y="33.9">FB</text>
<text x="224.8" y="32.7">4</text>
<text x="224.8" y="30.1">5</text>
<text x="22.4" y="36.5">EH</text>
<text x="28.7" y="39">DN1</text>
<text x="28.9" y="41.6">DP2</text>
<text x="28.9" y="36.5">DP1</text>
<text x="34.3" y="40.3">B6</text>
<text x="34.3" y="37.8">A7</text>
<text x="122.6" y="40" transform="rotate(-90 122.6 40)">EN</text>
<text x="127.7" y="40" transform="rotate(-90 127.7 40)">FB</text>
<text x="132.8" y="40" transform="rotate(-90 132.8 40)">AGND</text>
<text x="137.8" y="40" transform="rotate(-90 137.8 40)">PGND</text>
<text x="27.4" y="44.1">SBU1</text>
<text x="28.7" y="46.6">CC2</text>
<text x="34.3" y="47.9">A9</text>
<text x="34.3" y="45.4">B5</text>
<text x="34.3" y="42.8">A8</text>
<text x="121.6" y="43" transform="rotate(-90 121.6 43)">5</text>
<text x="126.4" y="44.3" transform="rotate(-90 126.4 44.3)">6</text>
<text x="131.7" y="43" transform="rotate(-90 131.7 43)">7</text>
<text x="136.8" y="43" transform="rotate(-90 136.8 43)">8</text>
<text x="27.1" y="49.2">VBUS</text>
<text x="28.2" y="51.7">GND</text>
<text x="34.3" y="50.5">A12</text>
<text x="242.4" y="51.5">vREF=0.597V</text>
<text x="116.7" y="62.9">OUTPUT：(1.24 / 10) * (10+30) = 4.96V</text>
<text x="30.3" y="83.5">2</text>
<text x="30.3" y="80.9">3</text>
<text x="30.3" y="78.4">4</text>
<text x="32.6" y="82.2">GND</text>
<text x="32.6" y="79.7">VCC</text>
<text x="42.3" y="82.2">STDBY#</text>
<text x="46.6" y="79.7">BAT</text>
<text x="52.1" y="78.4">5</text>
<text x="52.1" y="80.9">6 R25</text>
<text x="52.1" y="83.5">7 R26</text>
<text x="30.3" y="86">1</text>
<text x="32.6" y="87.3">TEMP</text>
<text x="32.6" y="84.7">PROG</text>
<text x="43.2" y="84.7">CHRG#</text>
<text x="47.9" y="87.3">CE</text>
<text x="48" y="89.8">EP</text>
<text x="52.1" y="86">8</text>
<text x="52.1" y="88.6">9</text>
<text x="10.6" y="103.6">1</text>
<text x="41.8" y="107.4">CHARGE CURRENT: 580mA</text>
<text x="10.6" y="109.9">1</text>
<text x="102.7" y="118.8">VOL DETECH</text>
</g>
<g font-size="2.2" fill="#000080">
<text x="39.3" y="14.7">GND</text>
<text x="45.4" y="15.9">USB-5V</text>
<text x="55.8" y="14.7">GND</text>
<text x="91.8" y="14.7">VMUX_4V7</text>
<text x="105.8" y="14.7">VMUX_4V7</text>
<text x="125.6" y="13.4">L2</text>
<text x="144.7" y="17.2">D3</text>
<text x="171.2" y="14.7">5V</text>
<text x="273.5" y="14.7">3V3</text>
<text x="198" y="21">GND</text>
<text x="204.3" y="23.6">U5</text>
<text x="50.7" y="28.6">R15</text>
<text x="140.8" y="27.4">U4</text>
<text x="156.1" y="29.9">R16</text>
<text x="234.8" y="27.4">C19</text>
<text x="242.4" y="26.1">U6</text>
<text x="98.9" y="31.2">C18</text>
<text x="108.6" y="35.4" transform="rotate(-90 108.6 35.4)">GND</text>
<text x="163.7" y="32.4">C20</text>
<text x="173.9" y="32.4">C21</text>
<text x="253.9" y="31.2">C22</text>
<text x="261.5" y="31.2">C23</text>
<text x="278" y="32.4">R17</text>
<text x="189" y="41.3">5V</text>
<text x="269.1" y="41.3">C24</text>
<text x="13.9" y="43.9">GND</text>
<text x="50.7" y="43.9">R20</text>
<text x="103.2" y="42.6">VMUX_4V7</text>
<text x="156.1" y="42.6">R18</text>
<text x="250.1" y="45.1">GND</text>
<text x="257.7" y="45.1">GND</text>
<text x="278" y="42.6">R19</text>
<text x="203.1" y="50.2">LED1</text>
<text x="212" y="51.5">R21</text>
<text x="278" y="52.8">R22</text>
<text x="45.4" y="59.1">USB-5V</text>
<text x="95.2" y="56.6">GND</text>
<text x="132" y="56.6">GND</text>
<text x="151.1" y="56.6">GND</text>
<text x="159.9" y="56.6">GND</text>
<text x="170.1" y="56.6">GND</text>
<text x="192.2" y="54">3V3</text>
<text x="226.8" y="55.7" transform="rotate(-90 226.8 55.7)">GND</text>
<text x="232.3" y="56.6">C28</text>
<text x="39.3" y="60.4">GND</text>
<text x="55.8" y="60.4">GND</text>
<text x="223.3" y="60.4">5V</text>
<text x="247.1" y="62.1" transform="rotate(-90 247.1 62.1)">GND</text>
<text x="273" y="65.5">GND</text>
<text x="4.7" y="75.6">USB-5V USB-5V</text>
<text x="31.6" y="75.6">U7</text>
<text x="50.5" y="75.6">VBAT-4V2</text>
<text x="10" y="83.2">C25</text>
<text x="20.2" y="82">R24</text>
<text x="239.2" y="79.4">3V3</text>
<text x="63.1" y="89.6">USB-5V</text>
<text x="239.8" y="88.3">5V</text>
<text x="53.3" y="95.9">GND</text>
<text x="6.2" y="101">VBAT+</text>
<text x="6.3" y="97.2">GND</text>
<text x="15.2" y="97.2">GND</text>
<text x="234.6" y="97.2">USB-5V</text>
<text x="7.5" y="107.4">VBAT-</text>
<text x="25.1" y="103.6">VBAT-4V2</text>
<text x="232.1" y="106.1">VBAT-4V2</text>
<text x="27.4" y="111.6" transform="rotate(-90 27.4 111.6)">GND</text>
<text x="17.4" y="118.8">USB-5V</text>
<text x="189.1" y="118.8">D4</text>
<text x="220.9" y="117.5">Q3</text>
<text x="168.5" y="120.1">USB-5V</text>
<text x="209.4" y="125.2">R23</text>
<text x="226.4" y="120.1">VMUX_4V7</text>
<text x="24" y="126.4">R29</text>
<text x="167.3" y="131.5">VBAT-4V2</text>
<text x="189.1" y="130.2">D5</text>
<text x="223.4" y="127.7">D6</text>
<text x="251.3" y="127.7">D7</text>
<text x="24" y="136.6">R31</text>
<text x="34.2" y="136.6">C26</text>
<text x="219.6" y="136.6">Q4</text>
<text x="227.2" y="137.9">R27</text>
<text x="251.3" y="137.9">D9</text>
<text x="19" y="149.3">GND</text>
<text x="29.1" y="149.3">GND</text>
<text x="237.4" y="144.2">R28</text>
<text x="251.3" y="146.7">D10</text>
<text x="16.2" y="154.4">VBAT-4V2</text>
<text x="36.5" y="154.4">VBAT-4V2</text>
<text x="44.3" y="162">R33</text>
<text x="214.6" y="156.9">GND</text>
<text x="232.3" y="156.9">GND</text>
<text x="16.4" y="163.3">Q5</text>
<text x="36.7" y="165.8">Q6</text>
<text x="24" y="177.2">R30</text>
<text x="55.8" y="177.2">R34</text>
<text x="24" y="189.9">R32</text>
<text x="34.2" y="189.9">C27</text>
<text x="19" y="202.6">GND</text>
<text x="29.1" y="202.6">GND</text>
<text x="39.3" y="202.6">GND</text>
<text x="50.7" y="202.6">GND</text>
</g>
<g font-size="2.2" fill="#00f">
<text x="125.6" y="17.2">2.2uH</text>
<text x="140.8" y="29.9">XR2981</text>
<text x="144.7" y="24.8">SS34</text>
<text x="242.4" y="29.9">6.8uH</text>
<text x="44.3" y="32.4">5.1k</text>
<text x="65.9" y="33.7">USB_DM_PA11</text>
<text x="156.1" y="32.4">30k</text>
<text x="233.6" y="31.2">100nF</text>
<text x="278" y="35">49.9</text>
<text x="65.9" y="41.3">USB_DP_PA12</text>
<text x="98.9" y="36.3">22uF</text>
<text x="163.7" y="37.5">22uF</text>
<text x="173.9" y="37.5">22uF</text>
<text x="204.3" y="38.8">TPS54302DDCT</text>
<text x="253.9" y="36.3">22uF</text>
<text x="261.5" y="36.3">22uF</text>
<text x="156.1" y="45.1">10k</text>
<text x="269.1" y="46.4">47pF</text>
<text x="278" y="45.1">100k</text>
<text x="50.7" y="49">5.1k</text>
<text x="212" y="56.6">10k</text>
<text x="278" y="55.3">22.1k</text>
<text x="203.1" y="60.4">KT-0603R</text>
<text x="232.3" y="64.2">10uF</text>
<text x="59.6" y="82">5.1k</text>
<text x="67.1" y="80.7">CHR_STDBY_PC3</text>
<text x="68.2" y="83.2">CHR_CHAR_PC2</text>
<text x="10" y="88.3">10uF</text>
<text x="20.2" y="84.5">2k</text>
<text x="59.6" y="84.5">5.1k</text>
<text x="31.6" y="93.4">TP4056</text>
<text x="189.1" y="122.6">SS34</text>
<text x="218.3" y="125.2">AO3401A</text>
<text x="263.6" y="123.9">SUBBOARD_KR</text>
<text x="24" y="129">10k</text>
<text x="73.2" y="131.5">ADC_USB_VOL_PC0</text>
<text x="209.4" y="127.7">10k</text>
<text x="271.9" y="130.2">KR_PA0</text>
<text x="120.5" y="134">DEBUG2_PD6</text>
<text x="189.1" y="134">SS34</text>
<text x="223.4" y="135.3">1N5819WS</text>
<text x="238.6" y="134">1N5819WS</text>
<text x="24" y="139.1">10k</text>
<text x="34.2" y="139.1">100nF</text>
<text x="120.5" y="141.7">DEBUG1_PD7</text>
<text x="227.2" y="142.9">1k</text>
<text x="258.6" y="139.1">MAIN_PWR_EN_PA1</text>
<text x="219.6" y="145.5">AO3400A</text>
<text x="237.4" y="146.7">10k</text>
<text x="248.8" y="144.2">1N5819WS</text>
<text x="258.6" y="148">ADC_USB_VOL_PC0</text>
<text x="248.8" y="153.1">1N5819WS</text>
<text x="44.3" y="164.5">10k</text>
<text x="22.7" y="172.1">AO3401A</text>
<text x="69" y="172.1">BATTERY_ADC_EN_PA6</text>
<text x="24" y="179.8">5.1k</text>
<text x="41.8" y="177.2">AO3400A</text>
<text x="55.8" y="179.8">10k</text>
<text x="73.5" y="184.8">ADC_BAT_VOL_PC1</text>
<text x="24" y="192.5">10k</text>
<text x="34.2" y="192.5">100nF</text>
</g>
<g font-size="1.8" fill="#999">
<text x="257.7" y="79.4">TP_3V3</text>
<text x="257.7" y="88.3">TP_VMUX5V</text>
<text x="257.7" y="97.2">TP_VUSB5V</text>
<text x="257.7" y="106.1">TP_VBAT4V2</text>
<text x="147.2" y="135.3">TP_PD6</text>
<text x="147.2" y="142.9">TP_PD7</text>
</g>
<text font-size="1.5" fill="#000080" x="21.5" y="19.7">USB1</text>
</svg>
